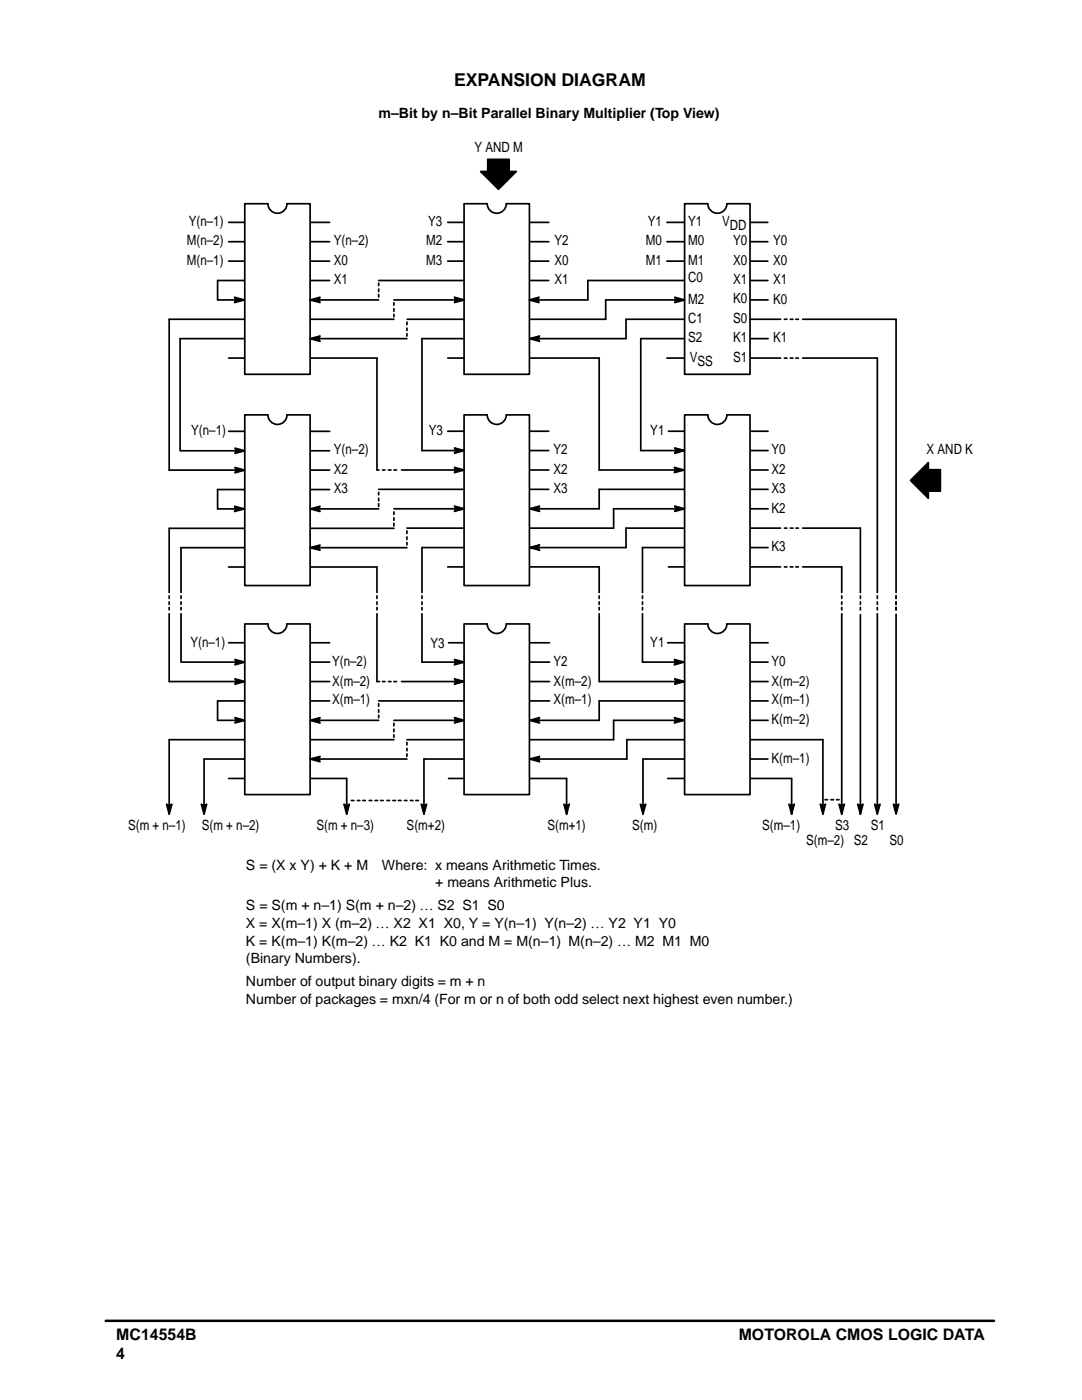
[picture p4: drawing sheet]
<svg xmlns="http://www.w3.org/2000/svg" width="216mm" height="279mm" viewBox="0 0 216 279" stroke-linecap="round" stroke-linejoin="round" font-family="sans-serif">
<path d="M21.1 263.6h177.2" fill="none" stroke="#000" stroke-width=".5"/>
<path d="M43.4 56h22.4M43.4 59.9h32.2M45.6 44.4h20.2M45.6 48.2h20.2M45.6 52.1h20.2M33.8 63.7h44.8M35.9 67.6h45.3M45.6 71.5h29.6" fill="none" stroke="#000" stroke-width=".34"/>
<path d="M48.8 40.7h13.1v34h-13.1z" fill-rule="evenodd" fill="#fff"/>
<g fill="none" stroke="#000" stroke-width=".34">
<path d="M43.4 56v3.9M48.8 40.7h4.7a1.9 1.9 0 0 0 1.9 1.9 1.9 1.9 0 0 0 1.9-1.9h4.6v34h-13.1zM61.9 59.9l2-.6-.4 .6 .4 .5zM75.6 56h33.9M75.6 56.5v.5M75.6 57.7v.5M75.6 58.8v.5M89.3 44.4h20.2M89.3 48.2h20.2M89.3 52.1h20.2M133.1 44.4h20.1M133.1 48.2h20.1"/>
<path d="M133.1 52.1h20.1M153.2 56h-35.9v3.9h-38.7M153.3 59.9h-32.4v3.8h-39.7M33.8 63.7v30.2M35.9 67.6v22.2M75.2 71.5v22.3h.4M78.6 60.4v.5M78.6 61.6v.5M78.6 62.7v.5M81.2 64.3v.5M81.2 65.5v.5M81.2 66.6v.5"/>
<path d="M89.3 71.5h30.3v22.3h33.7M133.1 71.5h22.7M153.3 67.6h-25.4v22.3h25.4M155.8 63.7h-30.9v3.9h-40.7v22.3h25.3M156.5 63.7h.5M156.5 71.5h.5M157.7 63.7h.5M157.7 71.5h.5M158.8 63.7h.5M158.8 71.5h.5M160.2 63.7h18.6v54.6M160.2 71.5h14.9v46.8"/>
<path d="M33.8 93.8h32M35.9 90h29.9M45.6 86.1h20.2M65.8 97.7h-22.4v3.9h32.2M75.6 98.3v.5M75.6 99.4v.6M75.6 97.7h33.9M76.3 93.8h.5M77.5 93.8h.5M78.6 93.8h.5M80.1 93.8h29.4M89.3 86.1h20.2"/>
<path d="M133.4 86.1h19.9M153.3 97.7h-33.7v3.8h-41M33.8 118.9v.5M36.1 118.9v.5M45.6 113.2h29.6v5.1M75.2 118.9v.5M75.6 100.5v.6M78.6 105.4h-44.8v12.9M78.6 102.2v.5M78.6 103.3v.5M78.6 104.4v.6M81.2 109.3h-45.1v9"/>
<path d="M81.2 105.4h41.2M81.2 106v.5M81.2 107.2v.5M81.2 108.3v.5M84.2 118.9v.5M89.3 113.1h30.3v5.2M119.6 118.9v.5M122.4 101.5h30.9M128.2 118.9v.5M133.4 113.1h22.4M153.3 109.3h-25.1v9M155.8 105.4h-30.9v3.9h-40.7v9"/>
<path d="M156.5 113.1h.5M156.5 105.4h.5M157.7 113.1h.5M157.7 105.4h.5M158.8 113.1h.5M158.8 105.4h.5M160.2 113.1h7.8v5.2M160.2 105.4h11.5v12.9M168 118.9v.5M171.7 118.9v.5M175.1 118.9v.5M178.8 118.9v.5"/>
<path d="M33.8 120.1v.5M33.8 121.2v.5M33.8 122.5v13.5h32M36.1 120.1v.5M36.1 121.2v.5M36.1 122.5v9.6M36.3 132.1h29.5M45.6 128.3h20.2M65.8 139.9h-22.4v3.9h32.2M75.2 120.1v.5M75.2 121.2v.5M75.2 122.5v13.5h.5"/>
<path d="M75.6 139.9h34.1M76.3 136h.5M77.5 136h.5M78.6 136h.5M80.1 136h29.6M84.2 120.1v.5M84.2 121.2v.5M84.2 122.5v9.6h25.5M89.5 128.3h20.2M119.6 120.1v.5M119.6 121.2v.5M119.6 122.5v13.5h33.7"/>
<path d="M128.2 120.1v.5M128.2 121.2v.5M128.2 122.5v9.6h25.1M133.2 128.3h20.1M153.3 139.9h-33.7v3.9h-41M168 120.1v.5M168 121.2v.5M168 122.5v40M171.7 120.1v.5M171.7 121.2v.5M171.7 122.7v39.8M175.1 120.1v.5"/>
<path d="M175.1 121.2v.5M175.1 122.5v39.5M178.8 120.1v.5M178.8 121.2v.5M178.8 122.6v39.5M45.6 155.4h23.6v7.1M70.1 159.8h.5M71.3 159.8h.5M72.4 159.8h.5M73.7 159.8h.5M74.8 159.8h.6M75.6 140.4v.6"/>
<path d="M75.6 141.6v.5M75.6 142.7v.5M76 159.8h.5M77.2 159.8h.5M78.4 159.8h.5M78.6 147.6h-44.8v14.9M78.6 144.3v.6M78.6 145.5v.5M78.6 146.6v.5M79.5 159.8h.5M80.7 159.8h.5M81.2 151.5h-40.5v11"/>
<path d="M81.2 148.2v.5M81.2 149.3v.5M81.2 150.4v.6M81.9 159.8h.5M83 159.8h.5M89.5 155.4h23.6v7.1M133.2 155.4h24.8v7.1M153.2 151.5h-24.9v11M153.3 143.8h-30.9v3.8h-41.2M164.6 159.6h.5M165.8 159.6h.5M166.9 159.6h.5"/>
<path d="M84.6 162.5v-11h40.5v-3.9h39.1v14.9"/>
</g>
<path d="M61.9 59.9l2-.6-.4 .6 .4 .5z" fill-rule="evenodd" fill="#000"/>
<path d="M97.3 31.8h4.3v2.4h1.4l-3.5 3.6-3.6-3.6h1.4z" fill-rule="evenodd" fill="#000" stroke="#000" stroke-width=".34"/>
<path d="M136.6 40.7h13.1v34h-13.1z" fill-rule="evenodd" fill="#fff"/>
<path d="M136.6 40.7h4.6a1.9 1.9 0 0 0 1.9 1.9 1.9 1.9 0 0 0 1.9-1.9h4.7v34h-13.1z" fill="none" stroke="#000" stroke-width=".34"/>
<path d="M92.6 40.7h13v34h-13z" fill-rule="evenodd" fill="#fff"/>
<path d="M92.6 40.7h4.6a1.9 1.9 0 0 0 1.9 1.9 1.9 1.9 0 0 0 1.9-1.9h4.6v34h-13z" fill="none" stroke="#000" stroke-width=".34"/>
<path d="M48.8 82.8h13.1v34.1h-13.1z" fill-rule="evenodd" fill="#fff"/>
<path d="M48.8 82.8h4.7a1.9 1.9 0 0 0 1.9 1.9 1.9 1.9 0 0 0 1.9-1.9h4.6v34.1h-13.1z" fill="none" stroke="#000" stroke-width=".34"/>
<path d="M136.6 82.8h13.1v34.1h-13.1z" fill-rule="evenodd" fill="#fff"/>
<path d="M136.6 82.8h4.6a1.9 1.9 0 0 0 1.9 1.9 1.9 1.9 0 0 0 1.9-1.9h4.7v34.1h-13.1z" fill="none" stroke="#000" stroke-width=".34"/>
<path d="M92.6 82.8h13v34.1h-13z" fill-rule="evenodd" fill="#fff"/>
<path d="M92.6 82.8h4.6a1.9 1.9 0 0 0 1.9 1.9 1.9 1.9 0 0 0 1.9-1.9h4.6v34.1h-13z" fill="none" stroke="#000" stroke-width=".34"/>
<path d="M48.8 124.5h13.1v34.1h-13.1z" fill-rule="evenodd" fill="#fff"/>
<path d="M48.8 124.5h4.7a1.9 1.9 0 0 0 1.9 1.9 1.9 1.9 0 0 0 1.9-1.9h4.6v34.1h-13.1z" fill="none" stroke="#000" stroke-width=".34"/>
<path d="M136.6 124.5h13.1v34.1h-13.1z" fill-rule="evenodd" fill="#fff"/>
<path d="M136.6 124.5h4.6a1.9 1.9 0 0 0 1.9 1.9 1.9 1.9 0 0 0 1.9-1.9h4.7v34.1h-13.1z" fill="none" stroke="#000" stroke-width=".34"/>
<path d="M92.6 124.5h13v34.1h-13z" fill-rule="evenodd" fill="#fff"/>
<g fill="none" stroke="#000" stroke-width=".34">
<path d="M46.8 59.3l2 .6-2 .5 .3-.5zM90.7 59.3l1.9 .6-1.9 .5 .3-.5zM105.6 59.9l2-.6-.3 .6 .3 .5zM134.6 59.3l2 .6-2 .5 .3-.5zM61.9 67.6l2-.5-.4 .5 .4 .5zM105.7 67.6l2-.5-.4 .5 .4 .5zM46.9 89.4l1.9 .6-1.9 .5 .3-.5zM46.9 93.3l1.9 .5-1.9 .6 .3-.6zM90.7 89.4l1.9 .5-1.9 .6 .3-.6zM90.7 93.3l1.9 .5-1.9 .5 .3-.5zM134.6 93.3l1.9 .5-1.9 .5 .3-.5zM134.6 89.4l2 .5-2 .6 .3-.6z"/>
<path d="M46.8 101l2 .6-2 .5 .3-.5zM61.9 101.6l2-.6-.4 .6 .4 .5zM61.9 109.3l2-.5-.4 .5 .4 .5zM90.7 101l1.9 .5-1.9 .6 .3-.6zM105.7 101.5l2-.5-.4 .5 .4 .6zM105.7 109.3l2-.6-.4 .6 .4 .5zM122.4 101.5v3.9M134.6 101l2 .5-2 .6 .3-.6zM46.9 131.6l1.9 .5-1.9 .6 .3-.6zM46.9 135.5l1.9 .5-1.9 .5 .3-.5zM90.7 131.6l1.9 .5-1.9 .6 .3-.6zM90.7 135.5l1.9 .5-1.9 .5 .3-.5z"/>
<path d="M92.6 124.5h4.6a1.9 1.9 0 0 0 1.9 1.9 1.9 1.9 0 0 0 1.9-1.9h4.6v34.1h-13zM134.6 131.6l1.9 .5-1.9 .6 .3-.6zM134.6 135.5l2 .5-2 .5 .3-.5zM46.9 143.2l1.9 .6-1.9 .5 .3-.5zM61.9 143.8l2-.6-.4 .6 .4 .5zM61.9 151.5l2-.5-.4 .5 .4 .5zM90.7 143.2l1.9 .6-1.9 .5 .3-.5zM105.7 143.8l2-.6-.4 .6 .4 .5zM105.7 151.5l2-.5-.4 .5 .4 .5zM134.6 143.2l1.9 .6-1.9 .5 .3-.5zM33.2 160.5l.6 .3 .5-.3-.5 2zM40.2 160.5l.5 .3 .5-.3-.5 2z"/>
<path d="M68.6 160.5l.6 .3 .5-.3-.5 2zM84.1 160.5l.5 .3 .5-.3-.5 2zM112.5 160.5l.6 .3 .5-.3-.5 2zM127.8 160.5l.5 .3 .5-.3-.5 2zM157.4 160.5l.6 .3 .5-.3-.5 2zM163.7 160.5l.5 .3 .5-.3-.5 2zM167.4 160.5l.6 .3 .5-.3-.5 2zM171.2 160.5l.5 .3 .5-.3-.5 2zM174.5 160.5l.6 .3 .5-.3-.5 2zM178.3 160.5l.5 .3 .5-.3-.5 2z"/>
</g>
<path d="M181.7 95.9l3.5-3.6v1.4h2.4v4.3h-2.4v1.4z" fill-rule="evenodd" fill="#000" stroke="#000" stroke-width=".34"/>
<g fill="#000">
<path d="M46.8 59.3l2 .6-2 .5 .3-.5z" fill-rule="evenodd"/>
<path d="M90.7 59.3l1.9 .6-1.9 .5 .3-.5z" fill-rule="evenodd"/>
<path d="M105.6 59.9l2-.6-.3 .6 .3 .5z" fill-rule="evenodd"/>
<path d="M134.6 59.3l2 .6-2 .5 .3-.5z" fill-rule="evenodd"/>
<path d="M61.9 67.6l2-.5-.4 .5 .4 .5z" fill-rule="evenodd"/>
<path d="M105.7 67.6l2-.5-.4 .5 .4 .5z" fill-rule="evenodd"/>
<path d="M46.9 89.4l1.9 .6-1.9 .5 .3-.5z" fill-rule="evenodd"/>
<path d="M46.9 93.3l1.9 .5-1.9 .6 .3-.6z" fill-rule="evenodd"/>
<path d="M90.7 89.4l1.9 .5-1.9 .6 .3-.6z" fill-rule="evenodd"/>
<path d="M90.7 93.3l1.9 .5-1.9 .5 .3-.5z" fill-rule="evenodd"/>
<path d="M134.6 93.3l1.9 .5-1.9 .5 .3-.5z" fill-rule="evenodd"/>
<path d="M134.6 89.4l2 .5-2 .6 .3-.6z" fill-rule="evenodd"/>
<path d="M46.8 101l2 .6-2 .5 .3-.5z" fill-rule="evenodd"/>
<path d="M61.9 101.6l2-.6-.4 .6 .4 .5z" fill-rule="evenodd"/>
<path d="M61.9 109.3l2-.5-.4 .5 .4 .5z" fill-rule="evenodd"/>
<path d="M90.7 101l1.9 .5-1.9 .6 .3-.6z" fill-rule="evenodd"/>
<path d="M105.7 101.5l2-.5-.4 .5 .4 .6z" fill-rule="evenodd"/>
<path d="M105.7 109.3l2-.6-.4 .6 .4 .5z" fill-rule="evenodd"/>
<path d="M134.6 101l2 .5-2 .6 .3-.6z" fill-rule="evenodd"/>
<path d="M46.9 131.6l1.9 .5-1.9 .6 .3-.6z" fill-rule="evenodd"/>
<path d="M46.9 135.5l1.9 .5-1.9 .5 .3-.5z" fill-rule="evenodd"/>
<path d="M90.7 131.6l1.9 .5-1.9 .6 .3-.6z" fill-rule="evenodd"/>
<path d="M90.7 135.5l1.9 .5-1.9 .5 .3-.5z" fill-rule="evenodd"/>
<path d="M134.6 131.6l1.9 .5-1.9 .6 .3-.6z" fill-rule="evenodd"/>
<path d="M134.6 135.5l2 .5-2 .5 .3-.5z" fill-rule="evenodd"/>
<path d="M46.9 143.2l1.9 .6-1.9 .5 .3-.5z" fill-rule="evenodd"/>
<path d="M61.9 143.8l2-.6-.4 .6 .4 .5z" fill-rule="evenodd"/>
<path d="M61.9 151.5l2-.5-.4 .5 .4 .5z" fill-rule="evenodd"/>
<path d="M90.7 143.2l1.9 .6-1.9 .5 .3-.5z" fill-rule="evenodd"/>
<path d="M105.7 143.8l2-.6-.4 .6 .4 .5z" fill-rule="evenodd"/>
<path d="M105.7 151.5l2-.5-.4 .5 .4 .5z" fill-rule="evenodd"/>
<path d="M134.6 143.2l1.9 .6-1.9 .5 .3-.5z" fill-rule="evenodd"/>
<path d="M33.2 160.5l.6 .3 .5-.3-.5 2z" fill-rule="evenodd"/>
<path d="M40.2 160.5l.5 .3 .5-.3-.5 2z" fill-rule="evenodd"/>
<path d="M68.6 160.5l.6 .3 .5-.3-.5 2z" fill-rule="evenodd"/>
<path d="M84.1 160.5l.5 .3 .5-.3-.5 2z" fill-rule="evenodd"/>
<path d="M112.5 160.5l.6 .3 .5-.3-.5 2z" fill-rule="evenodd"/>
<path d="M127.8 160.5l.5 .3 .5-.3-.5 2z" fill-rule="evenodd"/>
<path d="M157.4 160.5l.6 .3 .5-.3-.5 2z" fill-rule="evenodd"/>
<path d="M163.7 160.5l.5 .3 .5-.3-.5 2z" fill-rule="evenodd"/>
<path d="M167.4 160.5l.6 .3 .5-.3-.5 2z" fill-rule="evenodd"/>
<path d="M171.2 160.5l.5 .3 .5-.3-.5 2z" fill-rule="evenodd"/>
<path d="M174.5 160.5l.6 .3 .5-.3-.5 2z" fill-rule="evenodd"/>
<path d="M178.3 160.5l.5 .3 .5-.3-.5 2z" fill-rule="evenodd"/>
</g>
<text font-size="3.5" x="90.6" y="17.2">EXPANSION DIAGRAM</text>
<g font-size="3.2">
<text x="23.2" y="267.4">MC14554B</text>
<text x="147.4" y="267.4">MOTOROLA CMOS LOGIC DATA</text>
<text x="23.2" y="271.2">4</text>
</g>
<g font-size="2.8">
<text x="75.5" y="23.5">m–Bit by n–Bit Parallel Binary Multiplier (Top View)</text>
<text x="94.7" y="30.2">Y AND M</text>
<text x="37.7" y="45.1">Y(n–1)</text>
<text x="85.4" y="45.1">Y3</text>
<text x="129.3" y="45.1">Y1</text>
<text x="137.3" y="45.1">Y1</text>
<text x="144.1" y="45.1">VDD</text>
<text x="37.3" y="49">M(n–2)</text>
<text x="37.3" y="52.8">M(n–1)</text>
<text x="66.6" y="49">Y(n–2)</text>
<text x="66.6" y="52.8">X0</text>
<text x="85" y="49">M2</text>
<text x="85" y="52.8">M3</text>
<text x="110.6" y="49">Y2</text>
<text x="110.6" y="52.8">X0</text>
<text x="128.9" y="49">M0</text>
<text x="128.9" y="52.8">M1</text>
<text x="137.3" y="48.9">M0</text>
<text x="137.3" y="52.9">M1</text>
<text x="146.3" y="48.9">Y0</text>
<text x="146.3" y="52.9">X0</text>
<text x="154.3" y="49">Y0</text>
<text x="154.3" y="52.8">X0</text>
<text x="66.6" y="56.7">X1</text>
<text x="110.6" y="56.7">X1</text>
<text x="137.3" y="56.3">C0</text>
<text x="146.3" y="56.7">X1</text>
<text x="154.3" y="56.7">X1</text>
<text x="137.3" y="60.7">M2</text>
<text x="137.3" y="64.5">C1</text>
<text x="146.3" y="60.4">K0</text>
<text x="146.3" y="64.5">S0</text>
<text x="154.3" y="60.6">K0</text>
<text x="137.3" y="68.2">S2</text>
<text x="146.3" y="68.2">K1</text>
<text x="154.3" y="68.2">K1</text>
<text x="137.7" y="72.3">VSS</text>
<text x="146.3" y="72.3">S1</text>
<text x="38.2" y="86.8">Y(n–1)</text>
<text x="85.6" y="86.8">Y3</text>
<text x="129.8" y="86.8">Y1</text>
<text x="66.6" y="90.7">Y(n–2)</text>
<text x="66.6" y="94.6">X2</text>
<text x="110.5" y="90.7">Y2</text>
<text x="110.5" y="94.6">X2</text>
<text x="154" y="90.7">Y0</text>
<text x="154" y="94.6">X2</text>
<text x="184.9" y="90.6">X AND K</text>
<text x="66.6" y="98.5">X3</text>
<text x="110.5" y="98.5">X3</text>
<text x="154" y="98.5">X3</text>
<text x="154" y="102.4">K2</text>
<text x="154" y="110">K3</text>
<text x="38" y="129.1">Y(n–1)</text>
<text x="85.9" y="129.2">Y3</text>
<text x="129.8" y="129.1">Y1</text>
<text x="66.3" y="133">Y(n–2)</text>
<text x="66.3" y="136.9">X(m–2)</text>
<text x="110.5" y="133">Y2</text>
<text x="110.5" y="136.9">X(m–2)</text>
<text x="154" y="133">Y0</text>
<text x="154" y="136.9">X(m–2)</text>
<text x="66.3" y="140.6">X(m–1)</text>
<text x="110.5" y="140.6">X(m–1)</text>
<text x="154" y="140.6">X(m–1)</text>
<text x="154" y="144.5">K(m–2)</text>
<text x="154" y="152.2">K(m–1)</text>
<text x="25.6" y="165.6">S(m + n–1)</text>
<text x="40.3" y="165.6">S(m + n–2)</text>
<text x="63.1" y="165.6">S(m + n–3)</text>
<text x="81.1" y="165.6">S(m+2)</text>
<text x="109.2" y="165.6">S(m+1)</text>
<text x="126.1" y="165.6">S(m)</text>
<text x="152.1" y="165.6">S(m–1)</text>
<text x="166.7" y="165.6">S3</text>
<text x="173.8" y="165.6">S1</text>
<text x="49.1" y="173.6">S = (X x Y) + K + M</text>
<text x="76.2" y="173.6">Where: x means Arithmetic Times.</text>
<text x="160.9" y="168.6">S(m–2) S2</text>
<text x="177.5" y="168.6">S0</text>
<text x="49.1" y="185.2">X = X(m–1) X (m–2) … X2 X1 X0, Y = Y(n–1) Y(n–2) … Y2 Y1 Y0</text>
<text x="49.1" y="181.7">S = S(m + n–1) S(m + n–2) … S2 S1 S0</text>
<text x="49.1" y="188.7">K = K(m–1) K(m–2) … K2 K1 K0 and M = M(n–1) M(n–2) … M2 M1 M0</text>
<text x="49.1" y="192.2">(Binary Numbers).</text>
<text x="49.1" y="196.8">Number of output binary digits = m + n</text>
<text x="49.1" y="200.3">Number of packages = mxn/4 (For m or n of both odd select next highest even number.)</text>
</g>
<text font-size="2.8" fill="#fff" x="76.2" y="177.1">Where: + means Arithmetic Plus.</text>
</svg>
